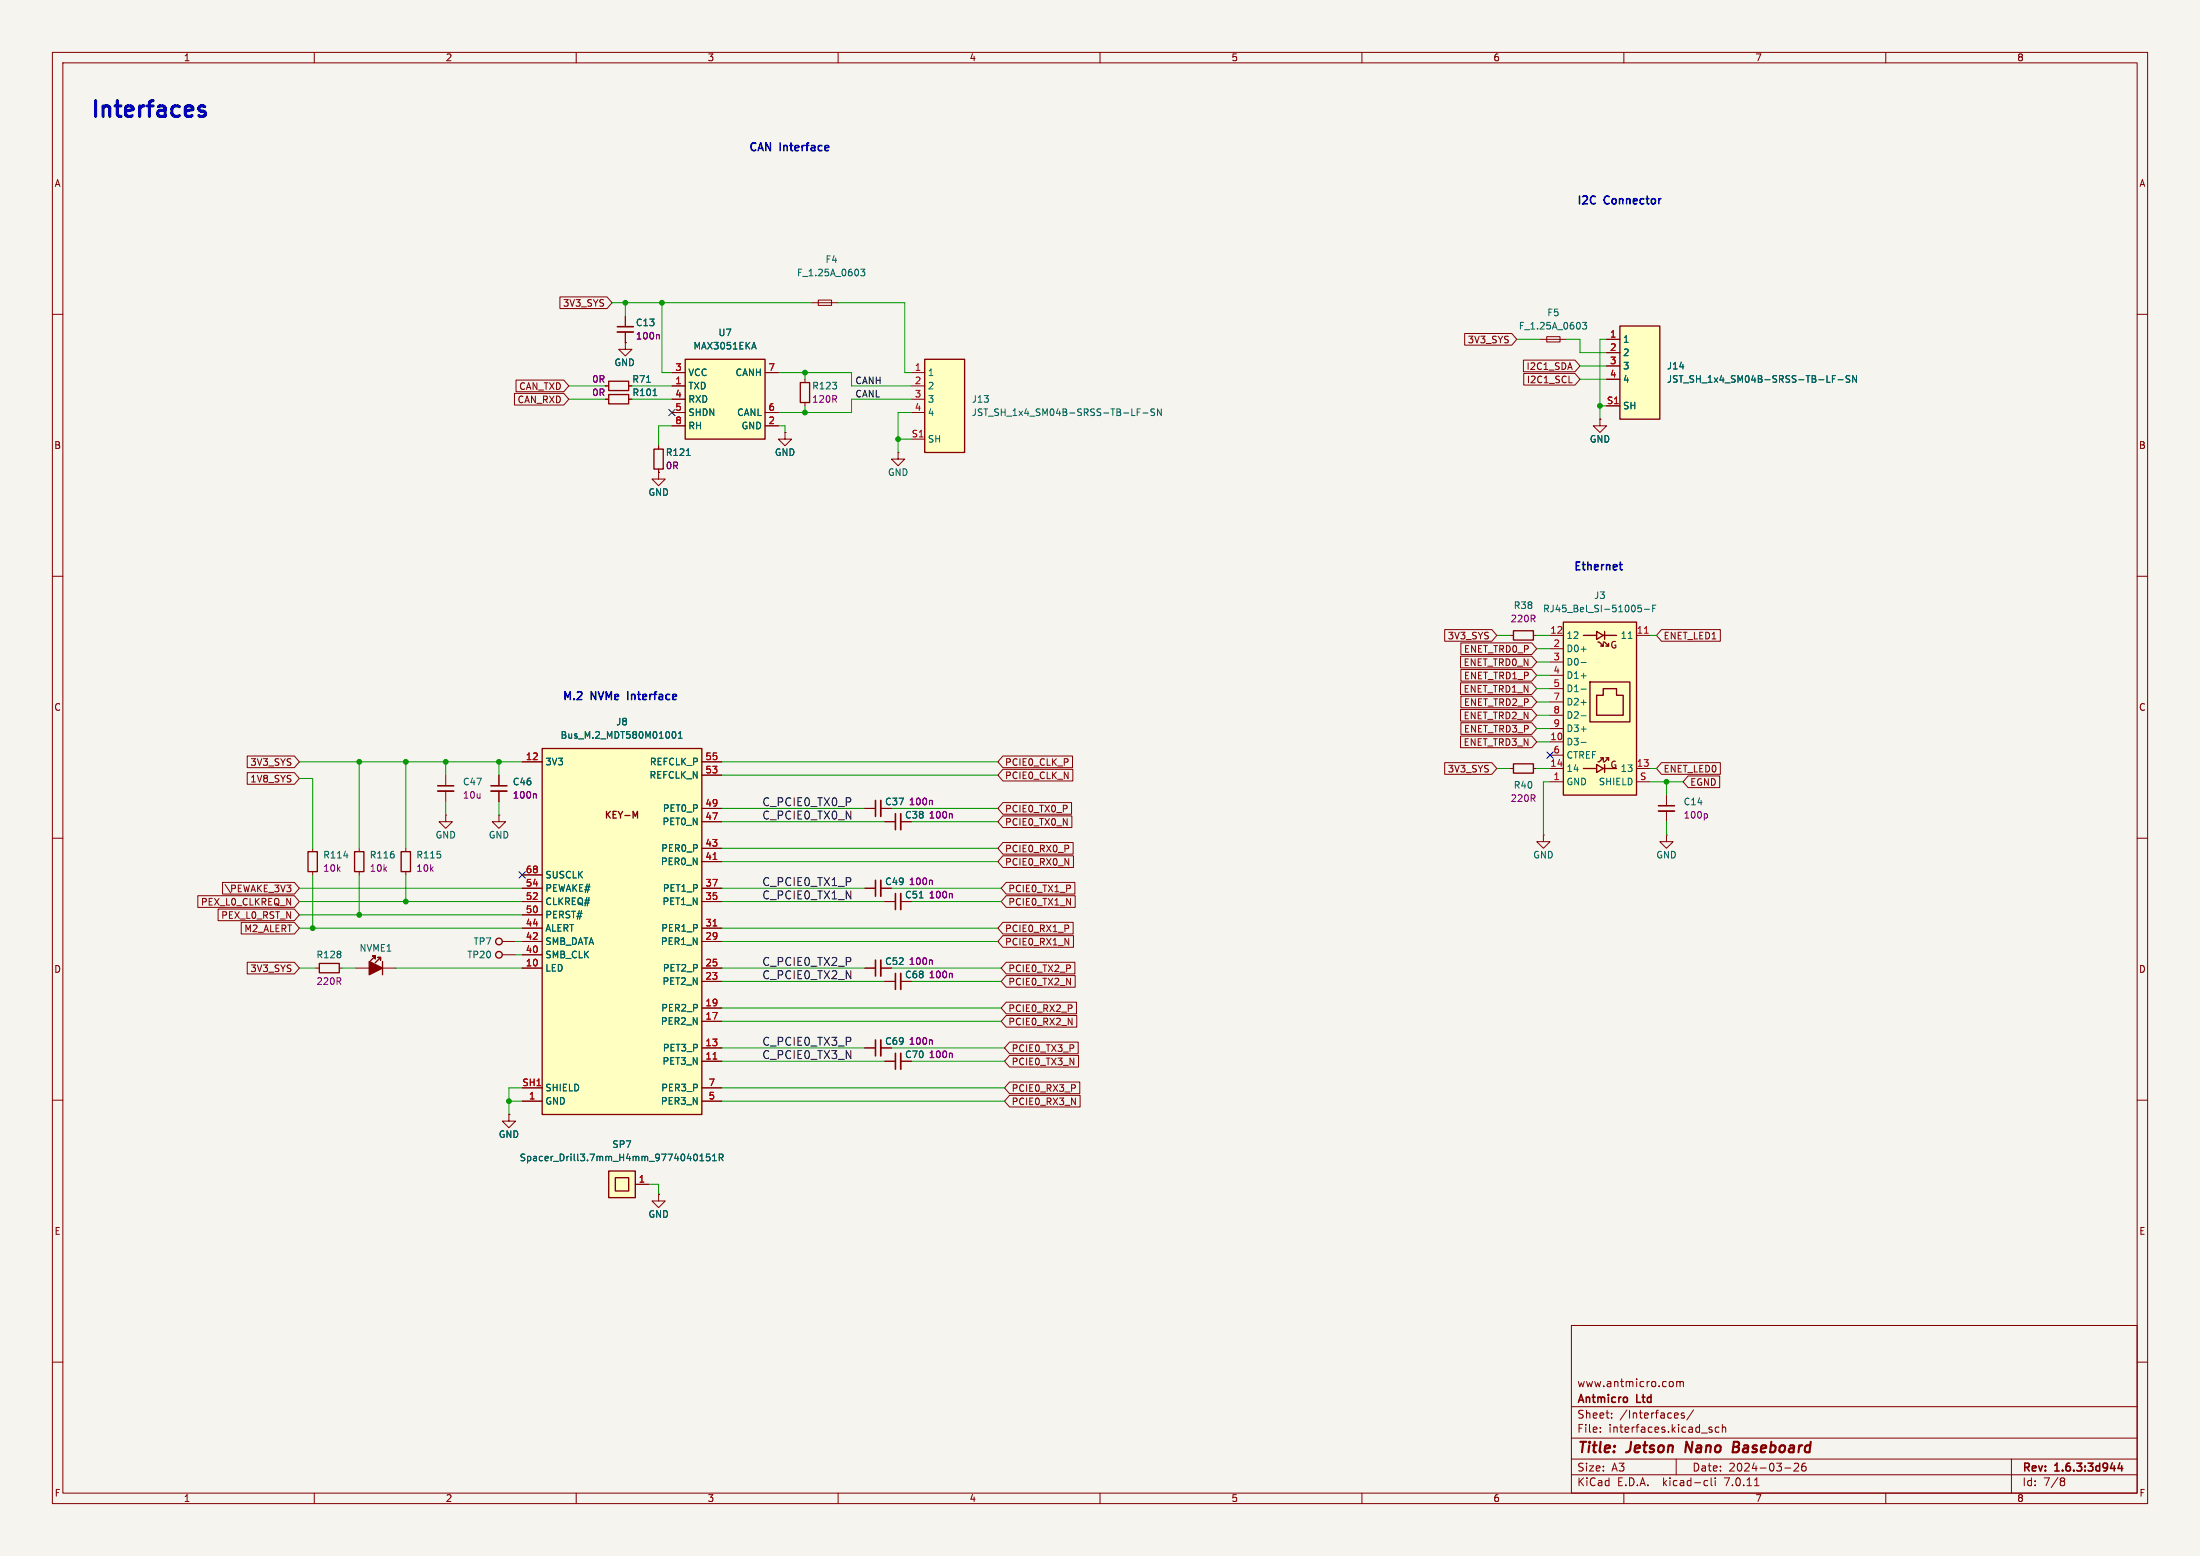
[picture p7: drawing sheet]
<svg xmlns="http://www.w3.org/2000/svg" width="420mm" height="297mm" viewBox="0 0 420 297" stroke-linecap="round" stroke-linejoin="round" font-family="sans-serif">
<path d="M0 0h420v297h-420z" fill="#f5f4ef" stroke="#f5f4ef" stroke-width=".19"/>
<g fill="none" stroke="#840000" stroke-width=".19">
<path d="M10 10h400v277h-400zM12 12h396v273h-396zM60 10v2M110 10v2M160 10v2M210 10v2M260 10v2M310 10v2M360 10v2M10 60h2M408 60h2M306.7 64.8h2.5"/>
<path d="M306.7 67.3h2.5M306.7 69.9h2.5M306.7 72.4h2.5M306.7 77.5h2.5M305.4 80v1.3h1.3l-1.3 1.3-1.2-1.3h1.2M305.4 80h.1M10 110h2M408 110h2M288.3 121.3h.6M292.7 121.3h.7M10 160h2M99.7 145.4h3.8"/>
<path d="M134 145.4h3.8M134 156.8h3.8M134 154.3h3.8M134 148h3.8M165.1 154.3h2M168.1 154.3h2.1M288.3 146.7h.6M292.7 146.7h.7M294.6 159.4v1.3h1.3l-1.3 1.2-1.2-1.2h1.2M294.6 159.4h.1M408 160h2M99.7 169.5h3.8"/>
<path d="M99.7 179.7h3.8M99.7 177.2h3.8M99.7 172.1h3.8M99.7 174.6h3.8M99.7 167h3.8M134 169.5h3.8M134 179.7h3.8M134 177.2h3.8M134 172.1h3.8M134 164.5h3.8M134 161.9h3.8M165.1 169.5h2"/>
<path d="M168.1 169.5h2.1M99.7 184.8h3.8M99.7 182.2h3.8M134 184.8h3.8M134 194.9h3.8M134 192.4h3.8M134 187.3h3.8M165.1 184.8h2M168.1 184.8h2.1M168.9 187.3h2M172 187.3h2M10 210h2"/>
<path d="M99.7 210.2h3.8M99.7 207.6h3.8M134 202.6h3.8M134 200h3.8M134 210.2h3.8M134 207.6h3.8M165.1 200h2M168.1 200h2.1M168.9 202.6h2M172 202.6h2M408 210h2M121.3 226.1h2.5"/>
<path d="M125.7 228v1.2h1.3l-1.3 1.3-1.2-1.3h1.2M125.7 228h.1M10 260h2M300 253h108v32h-108zM408 260h2M300 278.5h108M300 274.5h108M300 268.5h108M305.5 273.2v.2M305.5 272.5v.1M307.7 270.5v.2M307.7 269.8v.1"/>
<path d="M319.2 263.7l.2 .3v.4l-.2 .3M320 278.5v3M320.1 263.8l.4-.1 .2 .2M320.1 263.7v1M320.3 269.8l.1 .2-.7 .2M320.7 263.9l.2-.2 .4 .1 .1 .9M320.7 263.9v.8M321.5 269.8l-.3-.1-.3 .2 .1 .2 .5 .2v.3h-.6M323.3 269.1l-1.3 1.9M326.4 272.9l.4 .1 .1 .2-.2 .2h-.3M326.4 272.4l.4 .1M328.2 272.5l-.5-.1-.3 .3 .2 .6h.6"/>
<path d="M328.8 272.5l.2-.1 .4 .1v.9M328.8 271.9v1.5M342.5 279.4l.6-.1 .2 .1 .1 .3-1 1.1h1M344.7 279.3a.59 .59 0 0 0-.8 .6v.6l.2 .2 .4 .1 .2-.2 .1-.5-.1-.2h-.5l-.3 .2M384 278.5v6.5M60 285v2M110 285v2M160 285v2M210 285v2M260 285v2M300 281.5h108M310 285v2"/>
<path d="M325.6 282.6l.4 .1M326 283.5l-.4 .1M326.7 282.1v1.3l.2 .2M327.4 282.1v.1M327.4 282.6v1M334.9 283.6h.9M340.7 280.2h1.2M360 285v2M393.6 282.1h.3l.3 .3-.3 .3M393.6 282.7h.3M393.9 282.7l.2 .2 .1 .4-.3 .3h-.3"/>
</g>
<path d="M167.1 152.8v3M167.1 168v3.1M167.1 183.3v3M167.1 198.5v3M170.9 185.8v3M170.9 201v3.1M404.7 279.2l-.4 1.1h1M405 279.8v1" fill="none" stroke="#840000" stroke-width=".3"/>
<path d="M322 275.2l-.3 2M330.9 276.2h.7M331.6 276.2l.2 .1M331.7 275.2h-.7l-.2 2 .9-.1M331.8 276.1l-.2 .1" fill="none" stroke="#840000" stroke-width=".4"/>
<path d="M309.2 62.2h7.7v17.8h-7.7zM288.9 120.4h3.8v1.8h-3.8zM103.5 142.9h30.5v69.8h-30.5zM121.3 155.8l.4-.9v1.2M288.9 145.8h3.8v1.8h-3.8zM116.2 223.5h5.1v5.1h-5.1zM117.5 224.8h2.5v2.5h-2.5z" fill="none" stroke="#840000" stroke-width=".25"/>
<path d="M168.1 152.8v3M168.1 168v3.1M168.1 183.3v3M168.1 198.5v3M172 185.8v3M172 201v3.1" fill="none" stroke="#840000" stroke-width=".33"/>
<path d="M177.8 152.8l.2 .1v.7M177.8 168l.2 .2v.7M177.8 183.2l.2 .2v.7M177.8 198.5l.2 .2v.6M181.6 185.8l.2 .2v.6M181.6 201l.2 .2v.7" fill="none" stroke="#840084" stroke-width=".19"/>
<g fill="#ffffc2" stroke="#ffffc2" stroke-width=".19">
<path d="M103.5 142.9h30.5v69.8h-30.5z"/>
<path d="M116.2 223.5h5.1v5.1h-5.1z"/>
<path d="M309.2 62.2h7.7v17.8h-7.7z"/>
</g>
<path d="M136.1 176.7h.8M136.1 164h.8M136.1 202.1h.8" fill="none" stroke="#a90000" stroke-width=".19"/>
<g fill="none" stroke="#006464" stroke-width=".19">
<path d="M349.8 72.3h.4M350.4 71.7h-.6v1.3M350.9 72.5h1M353.1 71.8l-.4-.1-.3 .2 .1 .3 .6 .3v.3l-.2 .2-.5-.1M354.4 71.7v1.3l-.7-1.3v1.3M128.3 140.1l.3-.5a.68 .68 0 0 1 .4 .7 .68 .68 0 0 1-.4 .6l-.3-.5M129.5 140.9h.7M129.5 140l.4-.4v1.3M133 220.4l.1 .4-.1 .7M133.6 221.6h.7M133.6 220.7l.4-.4v1.3M135.5 220.3h-.6l-.1 .6 .2-.1h.4l.2 .2-.1 .4-.2 .2-.5-.2"/>
<path d="M136 221.6h.8M136 220.7l.4-.4v1.3M137.3 221l.6-.1 .1-.2v-.3l-.7-.1v1.3M137.6 221l.4 .6"/>
</g>
<g fill="#ffffc2">
<path d="M306.1 144.7v.5z"/>
<path d="M306.1 122.8v.5z"/>
<path d="M306.3 145.9v1.5z"/>
<path d="M306.3 120.5v1.5z"/>
<path d="M307.1 144.7v.5z"/>
<path d="M305.6 144.7h.5l-.8 .7h-.2z"/>
<path d="M305.1 122.6h.2l.8 .7h-.5z"/>
<path d="M304.8 145.9l1.3 .8-1.3 .7z"/>
<path d="M306.6 144.7h.5l-.8 .7h-.2z"/>
<path d="M306.1 122.6h.2l.8 .7h-.5z"/>
<path d="M304.8 120.5l1.3 .8-1.3 .7z"/>
<path d="M303.5 130.2h7.6v7.6h-7.6z"/>
<path d="M306.1 131.4h2.5v1.3h1.3v3.8h-5.1v-3.8h1.3z"/>
</g>
<g fill="#ffffc2" stroke="#ffffc2" stroke-width=".19">
<path d="M298.4 118.7h14v33.1h-14z"/>
<path d="M176.5 68.6h7.6v17.8h-7.6z"/>
<path d="M130.8 68.6h15.2v15.2h-15.2z"/>
</g>
<g fill="none" stroke="#840000" stroke-width=".25">
<path d="M116.2 72.8h3.8v1.7h-3.8zM116.2 75.3h3.8v1.8h-3.8zM130.8 68.6h15.2v15.2h-15.2zM152.8 73h1.8v3.8h-1.8zM176.5 68.6h7.6v17.8h-7.6zM124.8 85.7h1.8v3.8h-1.8zM298.4 118.7h14v33.1h-14zM302.3 121.3h2.5M303.5 130.2h7.6v7.6h-7.6zM304.8 120.5l1.3 .8-1.3 .7zM305.1 122.6h.2l.8 .7h-.5M306.1 122.6h.2l.8 .7h-.5"/>
<path d="M306.1 131.4h2.5v1.3h1.3v3.8h-5.1v-3.8h1.3zM306.1 121.3h2.5M306.1 122.8v.5M306.3 120.5v1.5M302.3 146.7h2.5M304.8 145.9l1.3 .8-1.3 .7zM305.6 144.7h.5l-.8 .7h-.2M306.1 146.7h2.5M306.1 144.7v.5M306.3 145.9v1.5M306.6 144.7h.5l-.8 .7h-.2M307.1 144.7v.5"/>
<path d="M58.8 162.6h1.8v3.8h-1.8zM67.7 162.6h1.8v3.8h-1.8zM76.6 162.6h1.8v3.8h-1.8zM61 183.9h3.8v1.8h-3.8zM71.6 182.5v.5v-.5h-.5h.5l-.9 .9M72.6 182.8v.5v-.5h-.5h.5l-1 1M73 183.5v2.6"/>
<circle cx="95.2" cy="179.7" r=".63"/>
<circle cx="95.2" cy="182.2" r=".63"/>
</g>
<g fill="none" stroke="#840000" stroke-width=".19">
<path d="M106.9 56.7h9l.9 1.1-.9 1.1h-9zM154.9 57.8h5.1M156.2 57.3h2.5v1h-2.5zM98.2 75.1h9.4l1 1.1-1 1.1h-9.4zM98.5 72.5h9.1l1 1.2-1 1.1h-9.1zM115.6 73.7h.6M115.6 76.2h.6M119.4 65.4v1.3h1.2l-1.2 1.2-1.3-1.2h1.3M119.4 65.4h.1M119.4 60.3v2.1M119.4 63.4v2M120 73.7h.6"/>
<path d="M120 76.2h.6M128.3 71.1h2.5M128.3 73.7h2.5M128.3 76.2h2.5M128.3 78.7h2.5M146 71.1h2.6M146 78.7h2.6M153.7 72.4v.6M153.7 76.8v.7M174 71.1h2.5M174 73.7h2.5M174 76.2h2.5"/>
<path d="M174 78.7h2.5M279.6 63.7h9l1 1.1-1 1.1h-9zM290.8 68.7h9.9l.9 1.2-.9 1.1h-9.9zM290.9 71.3h9.8l.9 1.1-.9 1.1h-9.8zM294 64.8h5.1M295.3 64.3h2.5v1h-2.5zM299.5 73.1h.6M306.7 64.8h2.5M306.7 67.3h2.5M306.7 69.9h2.5M306.7 72.4h2.5M306.7 77.5h2.5"/>
<path d="M125.7 90.2v1.2h1.3l-1.3 1.3-1.2-1.3h1.2M125.7 90.2h.1M125.7 85.1v.6M125.7 89.5v.7M128.3 81.3h2.5M146 81.3h2.6M149.9 82.6v1.2h1.2l-1.2 1.3-1.3-1.3h1.3M149.9 82.6h.1M171.4 86.4v1.2h1.3l-1.3 1.3-1.2-1.3h1.2M171.4 86.4h.1M174 83.8h2.5M305.4 80h.1"/>
<path d="M275.8 120.2h9l.9 1.1-.9 1.1h-9zM278.8 125.3h13.6l1 1.1-1 1.1h-13.6zM278.8 130.3h13.6l1 1.1-1 1.2h-13.6zM278.8 135.4h13.6l1 1.1-1 1.1h-13.6zM278.9 127.8h13.5l1 1.1-1 1.1h-13.5zM278.9 122.7h13.5l1 1.1-1 1.1h-13.5zM278.9 132.9h13.5l1 1.1-1 1.1h-13.5zM278.9 138h13.5l1 1.1-1 1.1h-13.5zM295.9 121.3h2.5M295.9 123.8h2.5M295.9 126.4h2.5M295.9 128.9h2.5"/>
<path d="M295.9 131.4h2.5M295.9 134h2.5M295.9 136.5h2.5M295.9 139.1h2.5M312.4 121.3h2.6M317.2 120.2h11.2v2.2h-11.2l-1-1.1zM47.2 144.3h9l.9 1.1-.9 1.1h-9zM47.2 147.5h9l.9 1.1-.9 1.1h-9zM85.1 155.6v1.2h1.3l-1.3 1.3-1.3-1.3h1.3M85.1 155.6h.1M85.1 148v2M85.1 151v2"/>
<path d="M95.2 155.6v1.2h1.3l-1.3 1.3-1.2-1.3h1.2M95.2 155.6h.1M95.2 148v2M95.2 151v2M99.7 145.4h3.8M134 156.8h3.8M134 145.4h3.8M134 154.3h3.8M134 148h3.8M165.1 154.3h2M168.1 154.3h2.1M168.9 156.8h2"/>
<path d="M172 156.8h2M191.5 146.8h13.3v2.3h-13.3l-1-1.1zM191.5 155.7h13.1v2.3h-13.1l-1-1.2zM191.5 144.3h13.2v2.2h-13.2l-1-1.1zM191.5 153.2h13.1v2.2h-13.1l-1-1.1zM275.8 145.6h9l.9 1.1-.9 1.1h-9zM278.8 140.5h13.6l1 1.1-1 1.1h-13.6zM295.9 149.2h2.5M295.9 141.6h2.5M295.9 146.7h2.5M295.9 144.1h2.5M312.4 149.2h2.6"/>
<path d="M312.4 146.7h2.6M317.2 145.6h11.2v2.2h-11.2l-1-1.1zM318.1 159.4v1.3h1.3l-1.3 1.2-1.2-1.2h1.2M318.1 159.4h.1M318.1 151.8v2M318.1 154.8v2M322.3 148.1h6v2.2h-6l-1-1.1zM37.8 171h18.4l.9 1.1-.9 1.1h-18.4zM41.6 173.5h14.6l.9 1.1-.9 1.1h-14.6zM42.5 168.4h13.7l.9 1.1-.9 1.2h-13.7zM46 176.1h10.2l.9 1.1-.9 1.1h-10.2zM59.7 161.9v.7"/>
<path d="M59.7 166.4v.6M68.6 161.9v.7M68.6 166.4v.6M77.5 161.9v.7M77.5 166.4v.6M95.9 179.7h2.5M99.7 172.1h3.8M99.7 179.7h3.8M99.7 177.2h3.8M99.7 169.5h3.8M99.7 174.6h3.8M99.7 167h3.8"/>
<path d="M134 172.1h3.8M134 179.7h3.8M134 177.2h3.8M134 169.5h3.8M134 164.5h3.8M134 161.9h3.8M165.1 169.5h2M168.1 169.5h2.1M168.9 172.1h2M172 172.1h2M191.5 176.1h13.4v2.2h-13.4l-1-1.1zM191.5 178.6h13.4v2.2h-13.4l-1-1.1z"/>
<path d="M191.5 160.8h13.4v2.2h-13.4l-1-1.1zM191.5 163.4h13.4v2.2h-13.4l-1-1.1zM192.1 168.4h13.1v2.3h-13.1l-1-1.2zM192.1 171h13.2v2.2h-13.2l-1-1.1zM204 176.7v.4M204 161.4v.5M47.2 183.7h9l.9 1.1-.9 1.1h-9zM60.3 184.8h.7M64.8 184.8h.6M67.9 184.8h2.6M73 184.8h2.6M95.9 182.2h2.5"/>
<path d="M99.7 184.8h3.8M99.7 182.2h3.8M134 184.8h3.8M134 187.3h3.8M134 194.9h3.8M134 192.4h3.8M165.1 184.8h2M168.1 184.8h2.1M168.9 187.3h2M172 187.3h2M192.1 193.8h13.5v2.3h-13.5l-1-1.2zM192.1 186.2h13.2v2.2h-13.2l-1-1.1z"/>
<path d="M192.1 183.7h13.1v2.2h-13.1l-1-1.1zM192.1 191.3h13.4v2.2h-13.4l-1-1.1zM192.7 198.9h13.1v2.2h-13.1l-.9-1.1zM204.6 191.9v.4M97.2 212.7v1.3h1.2l-1.2 1.3-1.3-1.3h1.3M97.2 212.7h.1M99.7 210.2h3.8M99.7 207.6h3.8M134 210.2h3.8M134 202.6h3.8M134 200h3.8M134 207.6h3.8"/>
<path d="M165.1 200h2M168.1 200h2.1M168.9 202.6h2M172 202.6h2M192.7 206.5h13.4v2.3h-13.4l-.9-1.2zM192.7 209.1h13.5v2.2h-13.5l-.9-1.1zM192.7 201.5h13.2v2.2h-13.2l-.9-1.1zM205.2 207.2v.4M121.3 226.1h2.5M125.7 228h.1"/>
</g>
<g fill="none" stroke="#006464" stroke-width=".19">
<path d="M164.3 51.4h.8l-.4 .5 .3 .1v.5l-.1 .1-.6-.1M123.4 73h.8M124.7 75.5h.7M143.6 66.3h.6M143.9 65.3l.5 1.3M217.1 78.7h.4M217.7 78h-.6v1.3M218.2 78.8h1M220.4 78.1l-.5-.1-.1 .2v.3l.5 .3 .1 .3-.2 .2h-.5M221.7 78v1.3l-.7-1.3v1.3M302.1 61.5h.8l-.4 .5 .3 .1v.6l-.1 .1-.6-.1M349.8 72.3h.4"/>
<path d="M350.4 71.7h-.6v1.3M350.9 72.5h1M353.1 71.8l-.4-.1-.3 .2 .1 .3 .6 .3v.3l-.2 .2-.5-.1M354.4 71.7v1.3l-.7-1.3v1.3M131 86.9h.8M313.3 115.5h-.6v.6l.1-.1 .5 .1 .1 .1-.1 .5-.2 .1-.4-.1M313.9 116.3h1M315.5 116.1h.4M316.1 115.5h-.6v1.3M301.8 123.9h1M301.8 126.5h1M301.8 129h1"/>
<path d="M301.8 131.5h1M301.8 134.1h1M301.8 136.6h1M301.8 139.2h1M310.8 121.9h.8M128.3 140.1l.3-.5a.68 .68 0 0 1 .4 .7 .68 .68 0 0 1-.4 .6l-.3-.5M129.5 140.9h.7M129.5 140l.4-.4v1.3M301.8 141.7h1M65.6 163.4h.8M175.5 171.4h.7M133 220.4l.1 .4-.1 .7"/>
<path d="M133.6 221.6h.7M133.6 220.7l.4-.4v1.3M135.5 220.3h-.6l-.1 .6 .2-.1h.4l.2 .2-.1 .4-.2 .2-.5-.2M136 221.6h.8M136 220.7l.4-.4v1.3M137.3 221l.6-.1 .1-.2v-.3l-.7-.1v1.3M137.6 221l.4 .6"/>
</g>
<path d="M313.9 120.9h.8M136.1 176.7h.8M136.1 164h.8M136.1 202.1h.8" fill="none" stroke="#a90000" stroke-width=".19"/>
<path d="M117.9 62.4h3M83.6 150h3M93.7 150h3.1M170.9 155.3v3.1M316.6 153.8h3.1M170.9 170.6v3" fill="none" stroke="#840000" stroke-width=".3"/>
<path d="M117.9 63.4h3M83.6 151h3M93.7 151h3.1M172 155.3v3.1M316.6 154.8h3.1M172 170.6v3" fill="none" stroke="#840000" stroke-width=".33"/>
<path d="M125.7 63.9l.2 .1v.7M102.2 151.5l.2 .2v.7M177.8 152.8l.2 .1v.7M181.6 155.3l.2 .2v.7M325.7 155.3l.3 .3v.3l-.3 .3M177.8 168l.2 .2v.7M181.6 170.5l.2 .2v.7M177.8 183.2l.2 .2v.7M177.8 198.5l.2 .2v.6M181.6 185.8l.2 .2v.6M181.6 201l.2 .2v.7" fill="none" stroke="#840084" stroke-width=".19"/>
<path d="M70.5 183.5l2.5 1.3-2.5 1.3z" fill="#840000" stroke="#840000" stroke-width=".25"/>
<path d="M38.1 21.1l1 .3 .1 .4-.1 .3-.3 .1-.9-.1M38.1 20.4l.3-.2 .7 .2" fill="none" stroke="#0000c2" stroke-width=".6"/>
<path d="M309.1 107.8h.6M309.4 108.7l.3 .1M119.9 132v1.5" fill="none" stroke="#0000c2" stroke-width=".3"/>
<g fill="none" stroke="#009600" stroke-width=".19">
<path d="M116.8 57.8h38.1M119.4 57.8v2.5M126.4 57.8v13.3h1.9M160 57.8h12.7v13.3h1.3M108.6 76.2h7M108.6 73.7h7M120.6 76.2h7.7M120.6 73.7h7.7M148.6 71.1h14v2.6h11.4M153.7 71.1v1.3M153.7 77.5v1.2M174 76.2h-11.4v2.5h-14"/>
<path d="M174 78.7h-2.6v7.7M289.6 64.8h4.4M299.1 64.8h2.5v2.5h5.1M301.6 69.9h5.1M301.6 72.4h5.1M305.4 77.5h1.3M306.7 64.8h-1.3v15.2M128.3 81.3h-2.6v3.8M148.6 81.3h1.3v1.3M171.4 83.8h2.6M285.7 121.3h2.6M293.4 121.3h2.5"/>
<path d="M293.4 128.9h2.5M293.4 123.8h2.5M293.4 126.4h2.5M293.4 134h2.5M293.4 139.1h2.5M293.4 136.5h2.5M293.4 131.4h2.5M315 121.3h1.2M57.1 145.4h42.6M57.1 148.6h2.6v13.3M68.6 145.4v16.5M77.5 145.4v16.5"/>
<path d="M85.1 145.4v2.6M85.1 153v2.6M95.2 145.4v2.6M95.2 153v2.6M137.8 145.4h52.7M137.8 148h52.7M137.8 156.8h31.1M137.8 154.3h27.3M170.2 154.3h20.3M174 156.8h16.5M285.7 146.7h2.6M293.4 146.7h2.5"/>
<path d="M293.4 141.6h2.5M295.9 149.2h-1.3v10.2M315 146.7h1.2M315 149.2h6.3M318.1 149.2v2.6M318.1 156.8v2.6M57.1 174.6h42.6M57.1 177.2h42.6M57.1 172.1h42.6M57.1 169.5h42.6M59.7 167v10.2M68.6 167v7.6"/>
<path d="M77.5 167v5.1M98.4 179.7h1.3M137.8 177.2h52.7M137.8 179.7h52.7M137.8 172.1h31.1M137.8 169.5h27.3M137.8 164.5h52.7M137.8 161.9h52.7M170.2 169.5h20.9M174 172.1h17.1M57.1 184.8h3.2M65.4 184.8h2.5"/>
<path d="M75.6 184.8h24.1M98.4 182.2h1.3M137.8 184.8h27.3M137.8 192.4h53.3M137.8 187.3h31.1M137.8 194.9h53.3M170.2 184.8h20.9M174 187.3h17.1M97.2 210.2h2.5M99.7 207.6h-2.5v5.1M137.8 207.6h54M137.8 210.2h54"/>
<path d="M137.8 200h27.3M137.8 202.6h31.1M170.2 200h21.6M174 202.6h17.8M123.8 226.1h1.9v1.9"/>
</g>
<path d="M127.7 78.1l1.2 1.2M128.9 78.1l-1.2 1.2M295.3 143.5l1.2 1.3M296.5 143.5l-1.2 1.3M99.1 166.4l1.2 1.2M100.3 166.4l-1.2 1.2" fill="none" stroke="#000084" stroke-width=".19"/>
<g fill="#009600" stroke="#009600" stroke-width=".19">
<circle cx="77.5" cy="145.4" r=".46"/>
<circle cx="68.6" cy="145.4" r=".46"/>
<circle cx="95.2" cy="145.4" r=".46"/>
<circle cx="85.1" cy="145.4" r=".46"/>
<circle cx="68.6" cy="174.6" r=".46"/>
<circle cx="126.4" cy="57.8" r=".46"/>
<circle cx="119.4" cy="57.8" r=".46"/>
<circle cx="318.1" cy="149.2" r=".46"/>
<circle cx="305.4" cy="77.5" r=".46"/>
<circle cx="171.4" cy="83.8" r=".46"/>
<circle cx="97.2" cy="210.2" r=".46"/>
<circle cx="77.5" cy="172.1" r=".46"/>
<circle cx="59.7" cy="177.2" r=".46"/>
<circle cx="153.7" cy="71.1" r=".46"/>
<circle cx="153.7" cy="78.7" r=".46"/>
</g>
<text font-size="4.2" fill="#0000c2" x="17.1" y="22.6">Interfaces</text>
<g font-size="2.8" fill="#840000">
<text x="301" y="277.9">Title:</text>
<text x="310.6" y="277.9">Jetson</text>
<text x="322.6" y="277.9">Nano</text>
<text x="332.4" y="277.9">Baseboard</text>
</g>
<g font-size="2.1" fill="#0000c2">
<text x="142.9" y="29">CAN</text>
<text x="149" y="29">Interface</text>
<text x="301" y="39.1">I2C</text>
<text x="306.4" y="39.1">Connector</text>
<text x="300.4" y="109">Ethernet</text>
<text x="107.3" y="133.7">M.2</text>
<text x="112.9" y="133.7">NVMe</text>
<text x="120.5" y="133.7">Interface</text>
</g>
<g font-size="2.1" fill="#0f0f0f">
<text x="145.4" y="154">C_PCIE0_TX0_P</text>
<text x="145.4" y="156.5">C_PCIE0_TX0_N</text>
<text x="145.4" y="171.8">C_PCIE0_TX1_N</text>
<text x="145.4" y="169.2">C_PCIE0_TX1_P</text>
<text x="145.4" y="184.5">C_PCIE0_TX2_P</text>
<text x="145.4" y="187">C_PCIE0_TX2_N</text>
<text x="145.4" y="202.3">C_PCIE0_TX3_N</text>
<text x="145.4" y="199.7">C_PCIE0_TX3_P</text>
</g>
<g font-size="2.1" fill="#840000">
<text x="301" y="268.2">Antmicro</text>
<text x="301" y="265">www.antmicro.com</text>
<text x="312.5" y="268.2">Ltd</text>
<text x="301" y="273.7">File:</text>
<text x="301" y="271">Sheet:</text>
<text x="307.1" y="273.7">interfaces.kicad_sch</text>
<text x="309.2" y="271">/Interfaces/</text>
<text x="301" y="281.1">Size:</text>
<text x="307.6" y="281.1">A3</text>
<text x="323" y="281.1">Date:</text>
<text x="330" y="281.1">2024-03-26</text>
<text x="386" y="281.3">Rev:</text>
<text x="392.4" y="281.3">1.6.3:3d944</text>
<text x="301" y="283.9">KiCad</text>
<text x="308.7" y="283.9">E.D.A.</text>
<text x="317.6" y="283.9">kicad-cli</text>
<text x="329.5" y="283.9">7.0.11</text>
<text x="386" y="283.9">Id:</text>
<text x="390.1" y="283.9">7/8</text>
</g>
<g font-size="1.8" fill="#840000">
<text x="35" y="11.9">1</text>
<text x="85" y="11.9">2</text>
<text x="135" y="11.9">3</text>
<text x="185" y="11.9">4</text>
<text x="235" y="11.9">5</text>
<text x="285" y="11.9">6</text>
<text x="335" y="11.9">7</text>
<text x="385" y="11.9">8</text>
<text x="10.3" y="35.9">A</text>
<text x="408.3" y="35.9">A</text>
<text x="107.4" y="58.7">3V3_SYS</text>
<text x="280.1" y="65.7">3V3_SYS</text>
<text x="291.3" y="70.8">I2C1_SDA</text>
<text x="98.7" y="77.2">CAN_RXD</text>
<text x="99" y="74.6">CAN_TXD</text>
<text x="291.4" y="73.3">I2C1_SCL</text>
<text x="10.3" y="85.9">B</text>
<text x="408.2" y="85.9">B</text>
<text x="276.3" y="122.2">3V3_SYS</text>
<text x="279.4" y="124.8">ENET_TRD0_P</text>
<text x="307.3" y="124">G</text>
<text x="317.5" y="122.2">ENET_LED1</text>
<text x="279.3" y="127.3">ENET_TRD0_N</text>
<text x="279.4" y="129.9">ENET_TRD1_P</text>
<text x="10.3" y="135.9">C</text>
<text x="279.3" y="132.4">ENET_TRD1_N</text>
<text x="279.3" y="137.5">ENET_TRD2_N</text>
<text x="279.4" y="134.9">ENET_TRD2_P</text>
<text x="408.2" y="135.9">C</text>
<text x="279.3" y="142.6">ENET_TRD3_N</text>
<text x="279.4" y="140">ENET_TRD3_P</text>
<text x="47.7" y="146.4">3V3_SYS</text>
<text x="47.7" y="149.5">1V8_SYS</text>
<text x="191.8" y="148.9">PCIE0_CLK_N</text>
<text x="191.8" y="146.4">PCIE0_CLK_P</text>
<text x="276.3" y="147.6">3V3_SYS</text>
<text x="307.3" y="146.8">G</text>
<text x="317.5" y="147.6">ENET_LED0</text>
<text x="191.8" y="155.3">PCIE0_TX0_P</text>
<text x="322.6" y="150.2">EGND</text>
<text x="115.2" y="156.6">KEY-M</text>
<text x="191.8" y="157.8">PCIE0_TX0_N</text>
<text x="191.8" y="162.9">PCIE0_RX0_P</text>
<text x="191.8" y="165.4">PCIE0_RX0_N</text>
<text x="38.3" y="173">PEX_L0_CLKREQ_N</text>
<text x="43" y="170.5">\PEWAKE_3V3</text>
<text x="192.4" y="170.5">PCIE0_TX1_P</text>
<text x="192.4" y="173">PCIE0_TX1_N</text>
<text x="42.1" y="175.6">PEX_L0_RST_N</text>
<text x="46.5" y="178.1">M2_ALERT</text>
<text x="191.8" y="178.1">PCIE0_RX1_P</text>
<text x="10.3" y="185.9">D</text>
<text x="47.7" y="185.7">3V3_SYS</text>
<text x="191.8" y="180.7">PCIE0_RX1_N</text>
<text x="192.4" y="185.7">PCIE0_TX2_P</text>
<text x="408.2" y="185.9">D</text>
<text x="192.4" y="188.3">PCIE0_TX2_N</text>
<text x="192.4" y="195.9">PCIE0_RX2_N</text>
<text x="192.4" y="193.4">PCIE0_RX2_P</text>
<text x="193" y="201">PCIE0_TX3_P</text>
<text x="193" y="203.5">PCIE0_TX3_N</text>
<text x="193" y="208.6">PCIE0_RX3_P</text>
<text x="193" y="211.1">PCIE0_RX3_N</text>
<text x="10.3" y="235.9">E</text>
<text x="408.3" y="235.9">E</text>
<text x="10.3" y="285.9">F</text>
<text x="35" y="286.9">1</text>
<text x="85" y="286.9">2</text>
<text x="135" y="286.9">3</text>
<text x="185" y="286.9">4</text>
<text x="235" y="286.9">5</text>
<text x="285" y="286.9">6</text>
<text x="335" y="286.9">7</text>
<text x="385" y="286.9">8</text>
<text x="408.3" y="285.9">F</text>
</g>
<g font-size="1.8" fill="#006464">
<text x="152.1" y="52.9">F_1.25A_0603</text>
<text x="157.5" y="50.4">F4</text>
<text x="121.3" y="62.5">C13</text>
<text x="137.1" y="64.4">U7</text>
<text x="289.9" y="63.1">F_1.25A_0603</text>
<text x="295.3" y="60.6">F5</text>
<text x="309.8" y="65.6">1</text>
<text x="117.2" y="70.1">GND</text>
<text x="131.3" y="72">VCC</text>
<text x="132.3" y="66.9">MAX3051EKA</text>
<text x="140.3" y="72">CANH</text>
<text x="177" y="72">1</text>
<text x="309.8" y="68.2">2</text>
<text x="309.8" y="70.7">3</text>
<text x="318.1" y="70.7">J14</text>
<text x="120.6" y="73.3">R71</text>
<text x="120.6" y="75.8">R101</text>
<text x="131.3" y="74.5">TXD</text>
<text x="131.3" y="77.1">RXD</text>
<text x="154.9" y="74.5">R123</text>
<text x="177" y="74.5">2</text>
<text x="177" y="77.1">3</text>
<text x="185.4" y="77.1">J13</text>
<text x="309.8" y="73.3">4</text>
<text x="318.1" y="73.3">JST_SH_1x4_SM04B-SRSS-TB-LF-SN</text>
<text x="131.3" y="79.6">SHDN</text>
<text x="131.3" y="82.1">RH</text>
<text x="140.6" y="79.6">CANL</text>
<text x="141.5" y="82.1">GND</text>
<text x="177" y="79.6">4</text>
<text x="185.4" y="79.6">JST_SH_1x4_SM04B-SRSS-TB-LF-SN</text>
<text x="309.8" y="78.3">SH</text>
<text x="127" y="87.2">R121</text>
<text x="147.8" y="87.2">GND</text>
<text x="177" y="84.7">SH</text>
<text x="303.4" y="84.7">GND</text>
<text x="123.7" y="94.8">GND</text>
<text x="169.4" y="91">GND</text>
<text x="288.9" y="116.4">R38</text>
<text x="294.5" y="117.1">RJ45_Bel_SI-51005-F</text>
<text x="304.2" y="114.5">J3</text>
<text x="299" y="122.1">12</text>
<text x="299" y="124.7">D0+</text>
<text x="309.3" y="122.1">11</text>
<text x="299" y="127.2">D0-</text>
<text x="299" y="129.8">D1+</text>
<text x="299" y="132.3">D1-</text>
<text x="299" y="134.8">D2+</text>
<text x="299" y="137.4">D2-</text>
<text x="106.9" y="141.2">Bus_M.2_MDT580M01001</text>
<text x="117.6" y="138.7">J8</text>
<text x="299" y="142.5">D3-</text>
<text x="299" y="139.9">D3+</text>
<text x="104" y="146.3">3V3</text>
<text x="123.9" y="148.8">REFCLK_N</text>
<text x="124" y="146.3">REFCLK_P</text>
<text x="299" y="147.5">14</text>
<text x="299" y="145">CTREF</text>
<text x="309.3" y="147.5">13</text>
<text x="88.3" y="150.1">C47</text>
<text x="97.8" y="150.1">C46</text>
<text x="126.4" y="155.2">PET0_P</text>
<text x="168.9" y="153.9">C37</text>
<text x="288.9" y="150.7">R40</text>
<text x="299" y="150.1">GND</text>
<text x="305.1" y="150.1">SHIELD</text>
<text x="321.3" y="153.9">C14</text>
<text x="83.1" y="160.2">GND</text>
<text x="93.2" y="160.2">GND</text>
<text x="126.4" y="157.7">PET0_N</text>
<text x="172.7" y="156.4">C38</text>
<text x="61.6" y="164.1">R114</text>
<text x="70.5" y="164.1">R116</text>
<text x="79.4" y="164.1">R115</text>
<text x="104" y="167.9">SUSCLK</text>
<text x="126.1" y="165.3">PER0_N</text>
<text x="126.1" y="162.8">PER0_P</text>
<text x="292.6" y="164.1">GND</text>
<text x="316.1" y="164.1">GND</text>
<text x="104" y="172.9">CLKREQ#</text>
<text x="104" y="170.4">PEWAKE#</text>
<text x="126.4" y="172.9">PET1_N</text>
<text x="126.4" y="170.4">PET1_P</text>
<text x="168.9" y="169.1">C49</text>
<text x="172.7" y="171.7">C51</text>
<text x="104" y="178">ALERT</text>
<text x="104" y="175.5">PERST#</text>
<text x="126.1" y="178">PER1_P</text>
<text x="60.3" y="183.1">R128</text>
<text x="68.5" y="181.8">NVME1</text>
<text x="89.1" y="183.1">TP20</text>
<text x="90.3" y="180.6">TP7</text>
<text x="104" y="185.6">LED</text>
<text x="104" y="183.1">SMB_CLK</text>
<text x="104" y="180.6">SMB_DATA</text>
<text x="126.1" y="180.6">PER1_N</text>
<text x="126.4" y="185.6">PET2_P</text>
<text x="168.9" y="184.4">C52</text>
<text x="126.4" y="188.2">PET2_N</text>
<text x="172.7" y="186.9">C68</text>
<text x="126.1" y="195.8">PER2_N</text>
<text x="126.1" y="193.3">PER2_P</text>
<text x="126.4" y="203.4">PET3_N</text>
<text x="126.4" y="200.9">PET3_P</text>
<text x="168.9" y="199.6">C69</text>
<text x="172.7" y="202.2">C70</text>
<text x="104" y="208.5">SHIELD</text>
<text x="126.1" y="208.5">PER3_P</text>
<text x="104" y="211">GND</text>
<text x="126.1" y="211">PER3_N</text>
<text x="95.1" y="217.4">GND</text>
<text x="99.1" y="221.8">Spacer_Drill3.7mm_H4mm_9774040151R</text>
<text x="116.8" y="219.3">SP7</text>
<text x="123.7" y="232.6">GND</text>
</g>
<g font-size="1.8" fill="#840084">
<text x="121.3" y="65">100n</text>
<text x="113" y="73.3">0R</text>
<text x="113" y="75.8">0R</text>
<text x="154.9" y="77.1">120R</text>
<text x="127" y="89.8">0R</text>
<text x="288.3" y="119">220R</text>
<text x="88.3" y="152.6">10u</text>
<text x="97.8" y="152.6">100n</text>
<text x="173.4" y="153.9">100n</text>
<text x="288.3" y="153.3">220R</text>
<text x="177.2" y="156.4">100n</text>
<text x="321.3" y="156.4">100p</text>
<text x="61.6" y="166.6">10k</text>
<text x="70.5" y="166.6">10k</text>
<text x="79.4" y="166.6">10k</text>
<text x="173.4" y="169.1">100n</text>
<text x="177.2" y="171.7">100n</text>
<text x="173.4" y="184.4">100n</text>
<text x="60.3" y="188.2">220R</text>
<text x="177.2" y="186.9">100n</text>
<text x="173.4" y="199.6">100n</text>
<text x="177.2" y="202.2">100n</text>
</g>
<g font-size="1.8" fill="#a90000">
<text x="307.3" y="64.5">1</text>
<text x="128.8" y="70.9">3</text>
<text x="146.6" y="70.9">7</text>
<text x="174.6" y="70.9">1</text>
<text x="307.3" y="67.1">2</text>
<text x="307.3" y="69.6">3</text>
<text x="128.8" y="73.4">1</text>
<text x="128.8" y="75.9">4</text>
<text x="174.6" y="73.4">2</text>
<text x="174.6" y="75.9">3</text>
<text x="306.7" y="77.2">S1</text>
<text x="307.3" y="72.1">4</text>
<text x="128.8" y="78.5">5</text>
<text x="128.8" y="81">8</text>
<text x="146.6" y="81">2</text>
<text x="146.6" y="78.5">6</text>
<text x="173.9" y="83.6">S1</text>
<text x="174.6" y="78.5">4</text>
<text x="295.9" y="121">12</text>
<text x="296.5" y="123.6">2</text>
<text x="312.4" y="121">11</text>
<text x="296.5" y="126.1">3</text>
<text x="296.5" y="128.7">4</text>
<text x="296.5" y="131.2">5</text>
<text x="296.5" y="133.7">7</text>
<text x="296.5" y="136.3">8</text>
<text x="295.9" y="141.4">10</text>
<text x="296.5" y="143.9">6</text>
<text x="296.5" y="138.8">9</text>
<text x="100.3" y="145.2">12</text>
<text x="134.6" y="147.7">53</text>
<text x="134.6" y="145.2">55</text>
<text x="295.9" y="146.4">14</text>
<text x="296.5" y="149">1</text>
<text x="312.4" y="146.4">13</text>
<text x="313" y="149">S</text>
<text x="134.6" y="154.1">49</text>
<text x="134.6" y="161.7">43</text>
<text x="134.6" y="156.6">47</text>
<text x="100.3" y="166.8">68</text>
<text x="134.6" y="164.2">41</text>
<text x="100.3" y="171.8">52</text>
<text x="100.3" y="169.3">54</text>
<text x="134.6" y="171.8">35</text>
<text x="134.6" y="169.3">37</text>
<text x="100.3" y="179.5">42</text>
<text x="100.3" y="176.9">44</text>
<text x="100.3" y="174.4">50</text>
<text x="134.6" y="179.5">29</text>
<text x="134.6" y="176.9">31</text>
<text x="100.3" y="184.5">10</text>
<text x="100.3" y="182">40</text>
<text x="134.6" y="184.5">25</text>
<text x="134.6" y="187.1">23</text>
<text x="134.6" y="194.7">17</text>
<text x="134.6" y="192.2">19</text>
<text x="134.6" y="202.3">11</text>
<text x="134.6" y="199.8">13</text>
<text x="99.6" y="207.4">SH1</text>
<text x="100.9" y="209.9">1</text>
<text x="135.2" y="209.9">5</text>
<text x="135.2" y="207.4">7</text>
<text x="121.8" y="225.8">1</text>
</g>
<g font-size="1.8" fill="#0f0f0f">
<text x="163.2" y="73.4">CANH</text>
<text x="163.2" y="75.9">CANL</text>
</g>
</svg>
